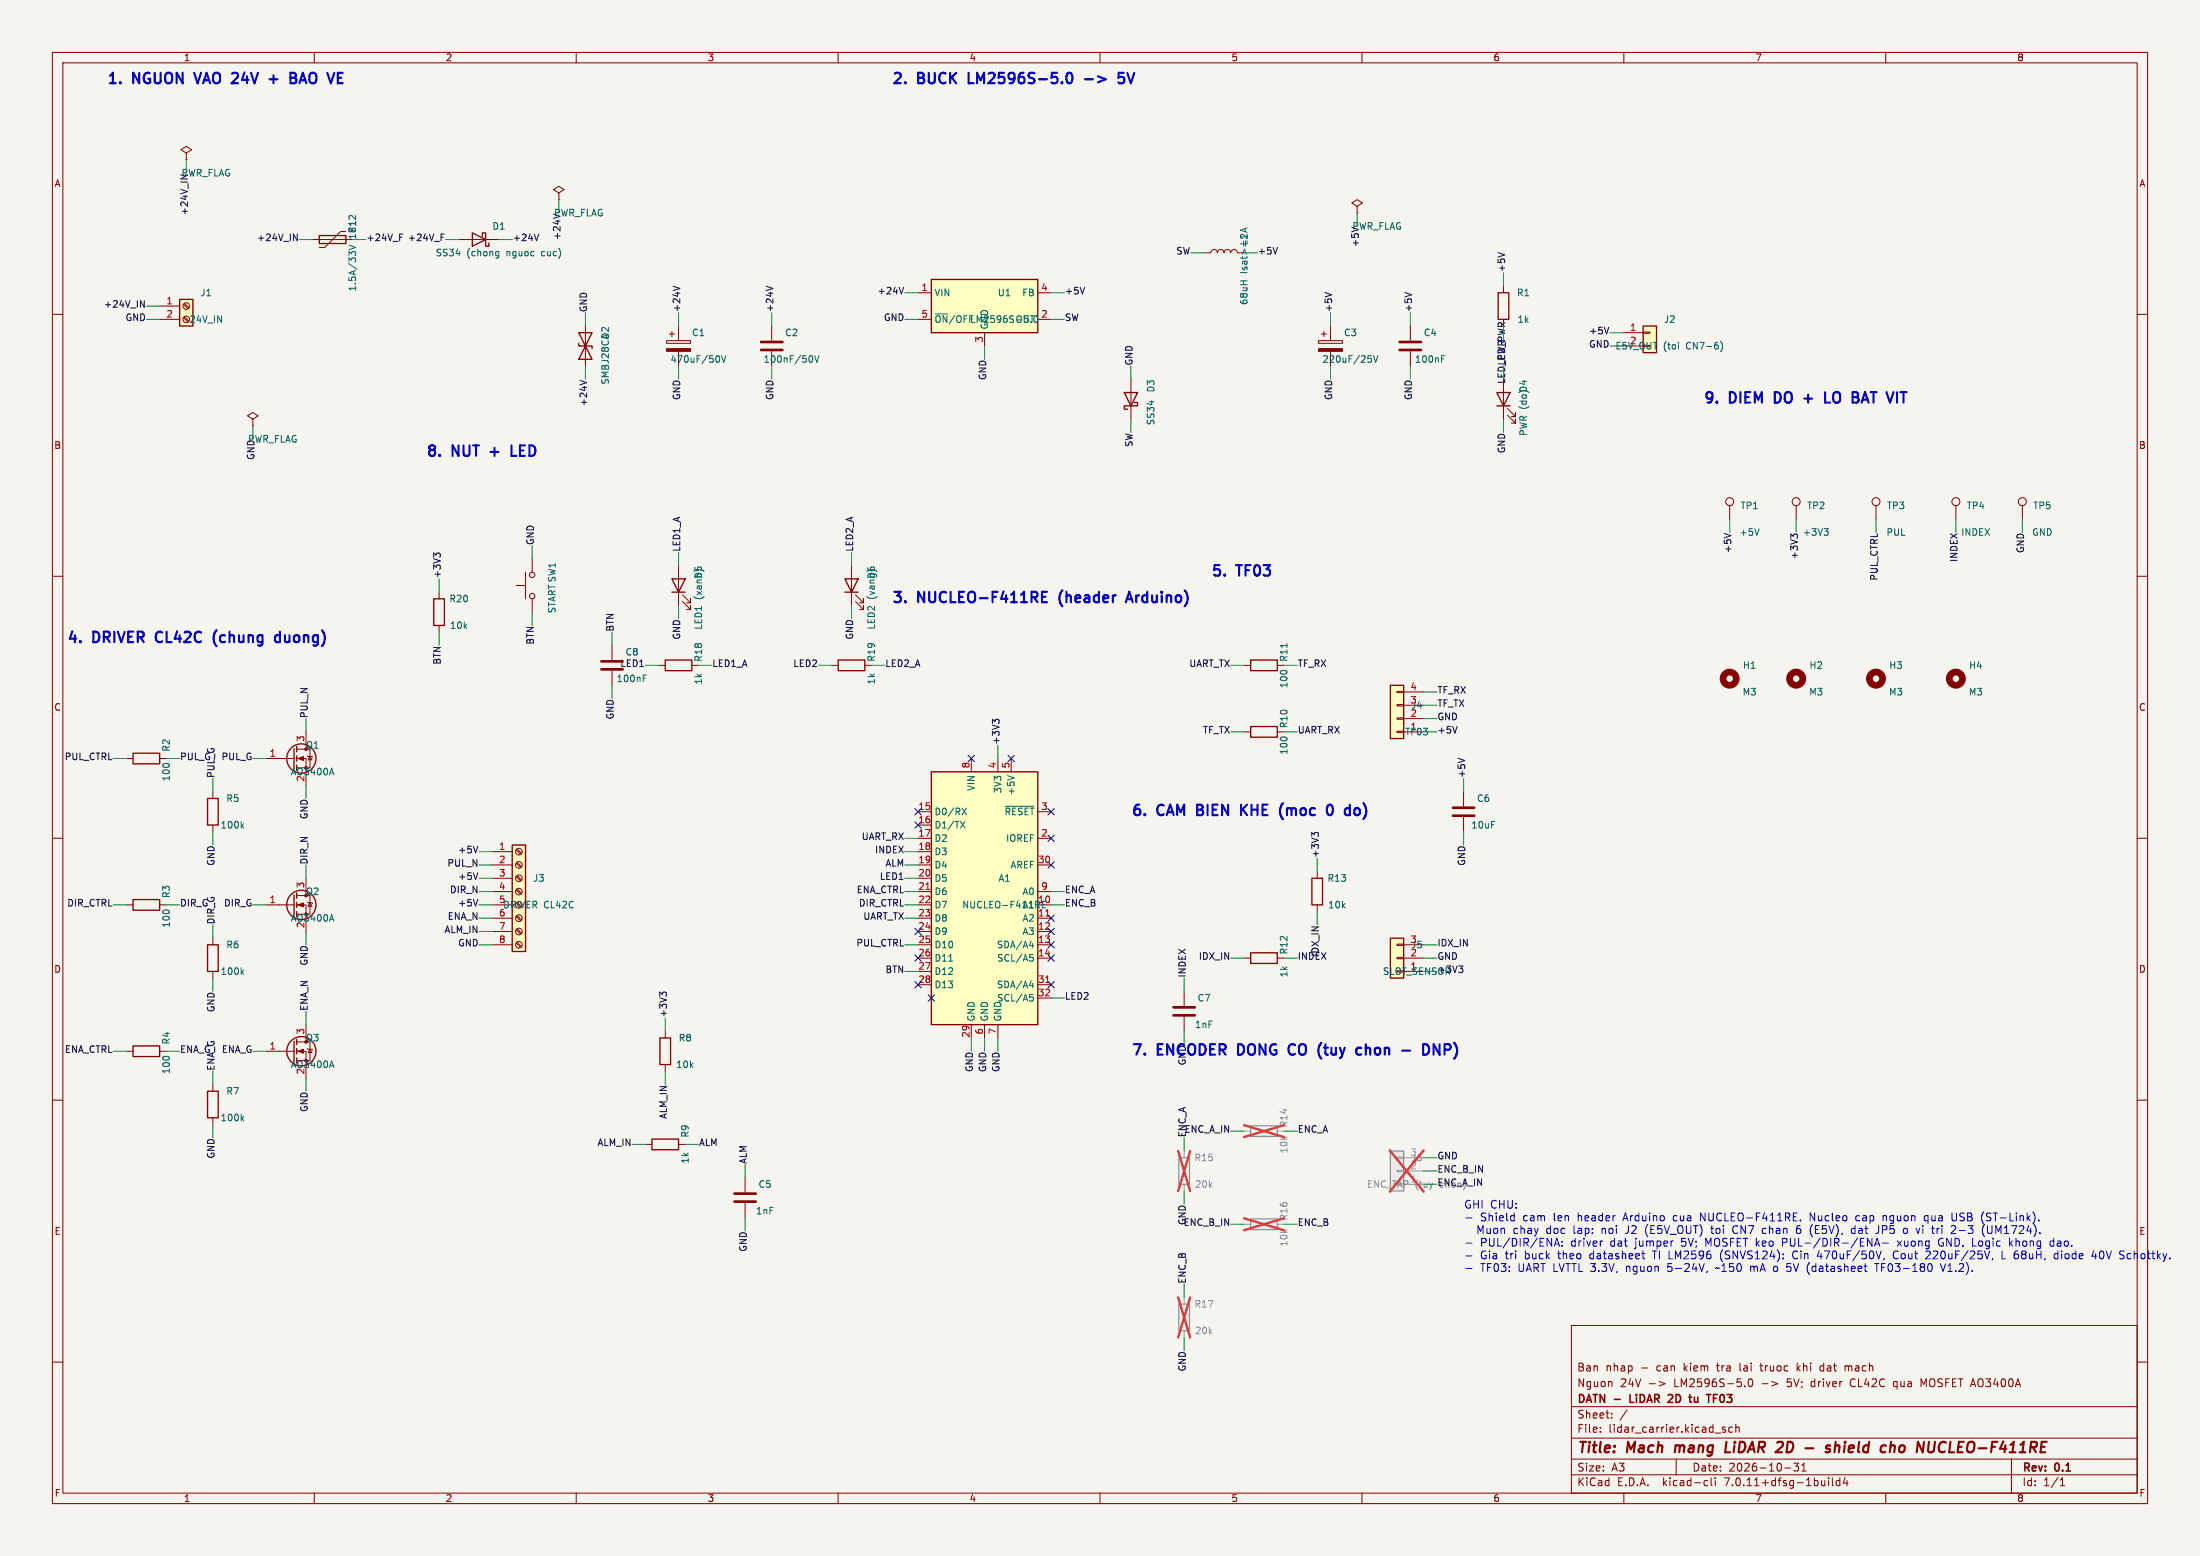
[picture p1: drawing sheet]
<svg xmlns="http://www.w3.org/2000/svg" width="420mm" height="297mm" viewBox="0 0 420 297" stroke-linecap="round" stroke-linejoin="round" font-family="sans-serif">
<path d="M0 0h420v297h-420z" fill="#f5f4ef" stroke="#f5f4ef" stroke-width=".19"/>
<g fill="none" stroke="#840000" stroke-width=".19">
<path d="M10 10h400v277h-400zM12 12h396v273h-396zM60 10v2M110 10v2M160 10v2M210 10v2M260 10v2M310 10v2M360 10v2M35.6 29.2l1-.6-1-.7-1.1 .7 1.1 .6v1.3M35.6 30.5h.1M106.7 36.8l1-.6-1-.6-1 .6 1 .6v1.3"/>
<path d="M106.7 38.1h.1M259.1 39.4l1-.7-1-.6-1 .6 1 .7v1.2M10 60h2M30.5 58.4h3.8M35 58.1l.9 .8M35.2 57.9l.9 .9M59.7 45.7h7.6M66 44.2h-1l-3 3h-1M87.6 45.7h7.6M175.3 55.9h2.5M198.1 55.9h2.6M229.9 48.3h1.2a.64 .64 0 0 1 .7-.7 .64 .64 0 0 1 .6 .7 .64 .64 0 0 1 .6-.7 .64 .64 0 0 1 .7 .7 .64 .64 0 0 1 .6-.7 .64 .64 0 0 1 .6 .7 .64 .64 0 0 1 .7-.7 .64 .64 0 0 1 .6 .7h1.3"/>
<path d="M259.1 40.6h.1M287 54.6v1.3M408 60h2M30.5 61h3.8M35 60.6l.9 .9M35.2 60.5l.9 .8M111.8 62.2v7.7M127.3 65h4.5v.5h-4.5zM127.8 63.8h1M128.3 63.2v1.1M129.5 62.2v2.8M129.5 67.1v2.8"/>
<path d="M147.3 62.2v2.8M147.3 67.1v2.8M175.3 61h2.5M188 63.5v2.5M198.1 61h2.6M215.9 72.4v7.6M251.7 65h4.6v.5h-4.6zM252.2 63.8h1M252.7 63.2v1.1M254 62.2v2.8M254 67.1v2.8M269.2 62.2v2.8"/>
<path d="M269.2 67.1v2.8M287 72.4v7.6M287.8 79.2l1.5 1.6v-.8v.8h-.8M287.8 78l1.5 1.5v-.8v.8h-.8M309.9 63.5h3.8M309.9 66h3.8M313.7 63.4h1.3v.2h-1.3zM48.3 80l1-.6-1-.7-1.1 .7 1.1 .6v1.3M48.3 81.3h.1M330.2 96.5v2.6M342.9 96.5v2.6M358.1 96.5v2.6"/>
<path d="M373.4 96.5v2.6M386.1 96.5v2.6M10 110h2M83.8 113v1.3M83.8 119.4v1.3M98.6 111.8h1.7M100.3 109.2v5.1M101.6 106.7v2.5M101.6 114.3v2.5M129.5 108v7.6M130.3 114.8l1.5 1.5v-.7v.7h-.7M130.3 113.5l1.5 1.6v-.8v.8h-.7"/>
<path d="M162.6 108v7.6M163.3 114.8l1.5 1.5v-.7v.7h-.7M163.3 113.5l1.5 1.6v-.8v.8h-.7M408 110h2M58.4 139.7v2.5M116.8 123.2v2.8M116.8 128v2.8M125.7 127h1.3M132.1 127h1.2M158.7 127h1.3M165.1 127h1.3M237.5 127h1.3"/>
<path d="M237.5 139.7h1.3M243.8 127h1.3M243.8 139.7h1.3M266.7 132h1.3v.2h-1.3zM266.7 134.5h1.3v.2h-1.3zM266.7 137h1.3v.3h-1.3zM266.7 139.6h1.3v.2h-1.3zM268 139.7h3.8M268 137.2h3.8M268 134.6h3.8M268 132.1h3.8M10 160h2"/>
<path d="M24.1 144.8h1.3M30.5 144.8h1.2M40.6 151.1v1.3M40.6 157.5v1.3M50.8 144.8h5.3M56.6 144.8h1.8v5.1M56.6 143h2.6v3.6h-2.6M58.7 144.3l1 .2M59.2 144.4l.4 .6h-.8zM175.3 154.9h2.5M175.3 157.5h2.5M185.4 144.8v2.5"/>
<path d="M190.5 144.8v2.5M193 144.8v2.5M198.1 154.9h2.6M279.4 151.1v2.8M279.4 156v2.8M408 160h2M24.1 172.7h1.3M30.5 172.7h1.2M40.6 179.1v1.2M50.8 172.7h5.3M56.6 172.7h1.8v5.1M56.6 170.9h2.6v3.6h-2.6"/>
<path d="M58.4 167.6v2.6M58.7 172.2l1 .3M59.2 172.3l.4 .7h-.8zM94 172.7h3.8M94 162.6h3.8M94 165.1h3.8M94 167.6h3.8M94 170.2h3.8M94 175.3h3.8M94 177.8h3.8M98.5 177.5l.9 .8M98.5 174.9l.9 .9"/>
<path d="M98.5 169.8l.9 .9M98.5 167.3l.9 .8M98.5 164.8l.9 .8M98.5 162.2l.9 .9M98.7 179.8l.9 .9M98.7 177.3l.9 .8M98.7 174.8l.9 .8M98.7 169.7l.9 .8M98.7 167.1l.9 .9M98.7 164.6l.9 .8M98.7 162.1l.9 .8M175.3 172.7h2.5"/>
<path d="M175.3 162.6h2.5M175.3 165.1h2.5M175.3 167.6h2.5M175.3 170.2h2.5M175.3 175.3h2.5M175.3 177.8h2.5M175.3 160h2.5M198.1 172.7h2.6M198.1 165.1h2.6M198.1 170.2h2.6M198.1 175.3h2.6M198.1 177.8h2.6"/>
<path d="M198.1 160h2.6M251.5 166.4v1.2M251.5 172.7v1.3M40.6 185.4v1.3M56.6 198.9h2.6v3.5h-2.6M58.4 195.6v2.5M94 180.3h3.8M98.5 180l.9 .8M127 196.9v1.2M175.3 182.9h2.5M175.3 180.3h2.5M175.3 185.4h2.5"/>
<path d="M175.3 188h2.5M185.4 195.6v2.5M188 195.6v2.5M190.5 195.6v2.5M198.1 182.9h2.6M198.1 180.3h2.6M198.1 188h2.6M198.1 190.5h2.6M226.1 189.2v2.8M226.1 194.1v2.8M237.5 182.9h1.3M243.8 182.9h1.3"/>
<path d="M266.7 180.2h1.3v.3h-1.3zM266.7 182.8h1.3v.2h-1.3zM268 182.9h3.8M268 180.3h3.8M268 185.4h3.8M10 210h2M24.1 200.7h1.3M30.5 200.7h1.2M40.6 207v1.3M40.6 213.4v1.2M50.8 200.7h5.3M56.6 200.7h1.8v5"/>
<path d="M58.7 200.2l1 .2M59.2 200.3l.4 .6h-.8zM123.2 218.4h1.3M127 203.2v1.3M129.5 218.4h1.3M408 210h2M142.2 224.8v2.8M142.2 229.6v2.8M10 260h2M300 253h108v32h-108zM408 260h2M300 278.5h108"/>
<path d="M300 274.5h108M300 268.5h108M305.5 273.2v.2M305.5 272.5v.1M307.7 270.5v.2M307.7 269.8v.1M310.6 269.1l-1.3 1.9M314.9 264.1h1.1M316.7 263.7l1.2 .4-1.2 .4M320 278.5v3M329.4 272.5l-.4-.1-.2 .2 .1 .2 .5 .2v.3h-.6M330.7 272.5l-.4-.1-.3 .3 .2 .6h.5"/>
<path d="M331.4 272.5l.2-.1 .3 .1 .1 .9M331.4 271.9v1.5M333.1 264.5v.2M333.9 263.3l.2-.1a.8 .8 0 0 1 .5 .7 .8 .8 0 0 1-.5 .8 1 1 0 0 1-.2-1.4zM335.9 260.7h.6M336.4 264.1h1.1M338.2 263.7l1.2 .4-1.2 .4M342.4 279.3h1l-.5 .6 .4 .1v.6l-.2 .2-.7-.2M343.1 260.2v1.5M343.2 261.1l.5 .6M343.7 260.7l-.6 .6M343.9 279.7l.5-.4v1.5"/>
<path d="M348 260.7h-.3l-.3 .3 .1 .5 .5 .2M352.2 260.7v1M352.8 260.8l-.4-.1-.2 .1M353.4 263.4l-.2 .4 .2 .7M361.7 263.7l-.3 .3v.4l.3 .3M367.2 264.3l-.5-1.1v1.5M384 278.5v6.5M60 285v2M110 285v2M160 285v2M210 285v2M260 285v2"/>
<path d="M300 281.5h108M310 285v2M325.6 282.6l.4 .1M326 283.5l-.4 .1M326.7 282.1v1.3l.2 .2M327.4 282.1v.1M327.4 282.6v1M340.7 280.2h1.2M343.9 280.8h.9M349.1 282.1v.1M349.1 282.6v1M349.8 282.1v1.3l.2 .2"/>
<path d="M351.2 282.7l-.4-.1-.3 .3 .2 .6h.5M351.2 282.1v1.5M352.2 282l-.3 1.1h.9M352.6 282.6v1M360 285v2M393.3 283.6h.9M393.3 282.5l.4-.4v1.5"/>
<circle cx="35.6" cy="58.4" r=".63"/>
<circle cx="35.6" cy="61" r=".63"/>
<circle cx="330.2" cy="95.8" r=".76"/>
<circle cx="342.9" cy="95.8" r=".76"/>
<circle cx="358.1" cy="95.8" r=".76"/>
<circle cx="373.4" cy="95.8" r=".76"/>
<circle cx="386.1" cy="95.8" r=".76"/>
<circle cx="101.6" cy="109.7" r=".51"/>
<circle cx="101.6" cy="113.8" r=".51"/>
<circle cx="99.1" cy="177.8" r=".63"/>
<circle cx="99.1" cy="170.2" r=".63"/>
<circle cx="99.1" cy="167.6" r=".63"/>
<circle cx="99.1" cy="165.1" r=".63"/>
<circle cx="99.1" cy="175.3" r=".63"/>
<circle cx="99.1" cy="162.6" r=".63"/>
<circle cx="99.1" cy="180.3" r=".63"/>
</g>
<path d="M319.9 275.9l-.2 1.3M329.6 275.2l-.3 2h1M348.7 276h.7M350.3 276.1a.49 .49 0 0 1 .9 .1l-.1 1M350.4 275.2l-.2 2M363.3 275.9a.62 .62 0 0 0-.7 .4v.7a.52 .52 0 0 0 .7 .1M370.9 275.2a1.2 1.2 0 0 0-.5 1.9l.5 .1" fill="none" stroke="#840000" stroke-width=".4"/>
<path d="M311.2 266.2v1.5h.7M318.7 266.2l.5 .1M319.3 266.8l-.9 .9h.9M323.5 266.7v.8v.1l.4 .1M327.1 266.9h.5M327.8 266.2h-.7v1.5" fill="none" stroke="#840000" stroke-width=".3"/>
<g fill="none" stroke="#840000" stroke-width=".25">
<path d="M34.3 57.2h2.5v5h-2.5zM61 45h5v1.5h-5zM90.2 44.5l2.5 1.2-2.5 1.3zM92.1 45.1v-.6h.6v2.5h.6v-.6M177.8 53.3h20.3v10.2h-20.3zM286 55.9h2v5.1h-2zM110.5 65.5v.5h2.5v.5M110.5 63.5h2.5l-2.5 5.1h2.5zM214.6 74.9h2.6l-1.3 2.6zM216.5 76.8h.7v.7h-2.6v.6h.7M285.7 74.9h2.6l-1.3 2.6zM285.7 77.5h2.6"/>
<path d="M313.7 62.2h2.5v5.1h-2.5zM82.8 114.3h2v5.1h-2zM128.3 110.5h2.5l-1.3 2.5zM128.3 113h2.5M161.3 110.5h2.5l-1.2 2.5zM161.3 113h2.5M127 126h5.1v2h-5.1zM160 126h5.1v2h-5.1zM238.8 138.7h5v2h-5zM238.8 126h5v2h-5zM265.4 130.8h2.6v10.2h-2.6zM25.4 143.8h5.1v2h-5.1z"/>
<path d="M39.6 152.4h2.1v5.1h-2.1zM56.1 142.9v3.8M56.6 142.5v1M56.6 144.3v1M56.6 146.1v1M177.8 147.3h20.3v48.3h-20.3zM25.4 171.7h5.1v2h-5.1zM56.1 170.8v3.8M56.6 170.4v1.1M56.6 172.2v1M56.6 174v1M97.8 161.3h2.5v20.3h-2.5z"/>
<path d="M250.4 167.6h2.1v5.1h-2.1zM265.4 179.1h2.6v7.6h-2.6zM25.4 199.6h5.1v2.1h-5.1zM39.6 180.3h2.1v5.1h-2.1zM56.1 198.8v3.8M56.6 198.4v1M126 198.1h2v5.1h-2zM238.8 181.9h5v2h-5zM39.6 208.3h2.1v5.1h-2.1zM56.6 200.2v1M56.6 201.9v1M124.5 217.4h5v2.1h-5z"/>
<circle cx="57.5" cy="144.8" r="2.79"/>
<circle cx="57.5" cy="172.7" r="2.79"/>
<circle cx="57.5" cy="200.7" r="2.79"/>
</g>
<g fill="none" stroke="#006464" stroke-width=".19">
<path d="M66.6 46.8l1.3 .4-1.3 .5M66.7 41.2h.5M67.9 41.1v.8M94.9 48l.3 .1M95.2 48v1l-.2 .3M95.2 48.8h-.3M237.7 43.6v.6M238.1 43.5l-1.3 .4 1.3 .5M137.1 67.9a.79 .79 0 0 1 0 1.3M137.7 67.9l.5 1.3 .4-1.3M154.8 67.9a.79 .79 0 0 1 0 1.3M155.5 67.9l.4 1.3 .5-1.3"/>
<path d="M261.2 67.9h.6M261.6 68.4l.2 .2v.3l-.2 .3M262.2 67.9l.4 1.3 .4-1.3M275.2 68.5h.4M275.2 67.9h.6M320.4 65.3v.2M328.5 65.2a1.46 1.46 0 0 1 0 1.9M335.8 100.9l-.4 1.3M348.2 100.9h.8l-.4 .5M348.8 101.4l.2 .2v.3l-.2 .3M122.8 129.5h.4M122.8 128.8h.6"/>
<path d="M245.7 122.9v.7M46.2 157.6l.3 .5M46.5 157.2l-.4 .5M63.3 146.6l.4 1.3M183.4 156.8l.8 1.3M183.7 154.2l.8 1.3M184.2 156.8l-.8 1.3M184.5 154.2l-.8 1.3M191.9 153.9h5.5M192.3 148l1.3 .5M63.3 174.6l.4 1.2M199 172v1.3"/>
<path d="M46.2 185.5l.3 .5M46.5 185.2l-.4 .4M181.1 183.5h.8M196.5 180.5h.8M196.5 188.1h.8M196.6 182.2h.6M196.6 189.8h.6M196.7 182.7h.3l.3 .2-.2 .5-.4 .1M196.7 190.3h.3l.3 .2-.2 .5-.4 .1M197.1 180.1v.8M197.1 187.7v.8M46.2 213.5l.3 .4"/>
<path d="M46.5 213.1l-.4 .5M63.3 202.5l.4 1.3"/>
</g>
<path d="M238.8 214.9h5v2h-5zM265.4 219.7h2.6v7.6h-2.6zM225 221h2.1v5.1h-2.1zM238.8 232.7h5v2h-5zM225 248.9h2.1v5.1h-2.1z" fill="none" stroke="#9c9b98" stroke-width=".25"/>
<g fill="none" stroke="#9c9b98" stroke-width=".19">
<path d="M226.1 219.7v1.3M237.5 215.9h1.3M243.8 215.9h1.3M226.1 226.1v1.2M237.5 233.7h1.3M243.8 233.7h1.3M266.7 220.9h1.3v.2h-1.3zM266.7 223.4h1.3v.2h-1.3zM268 226.1h3.8M268 223.5h3.8M268 221h3.8M226.1 247.6v1.3"/>
<path d="M226.1 254v1.3"/>
</g>
<path d="M224.9 219.7l2.3 7.6M227.2 219.7l-2.3 7.6M237.5 214.8l7.6 2.2M245.1 214.8l-7.6 2.2M265.3 219.6l6.5 7.9M271.8 219.6l-6.5 7.9M237.5 232.5l7.6 2.3M245.1 232.5l-7.6 2.3M224.9 247.6l2.3 7.7M227.2 247.6l-2.3 7.7" fill="none" stroke="#eb3a3d" stroke-width=".46"/>
<path d="M145.3 66.8h4.1M145.3 65.3h4.1M267.2 66.8h4.1M267.2 65.3h4.1M114.8 127.8h4.1M114.8 126.2h4.1M277.4 155.7h4M277.4 154.2h4M224 193.8h4.1M224 192.3h4.1M140.2 229.4h4.1M140.2 227.8h4.1" fill="none" stroke="#840000" stroke-width=".51"/>
<g fill="#840000" stroke="#840000" stroke-width=".19">
<path d="M56.9 144.8l1-.4v.8z"/>
<path d="M56.9 200.7l1-.4v.7z"/>
<path d="M251.7 66.5h4.6v.6h-4.6z"/>
<path d="M127.3 66.5h4.5v.6h-4.5z"/>
<path d="M56.9 172.7l1-.4v.8z"/>
</g>
<g fill="#ffffc2" stroke="#ffffc2" stroke-width=".19">
<path d="M97.8 161.3h2.5v20.3h-2.5z"/>
<path d="M265.4 130.8h2.6v10.2h-2.6z"/>
<path d="M177.8 53.3h20.3v10.2h-20.3z"/>
<path d="M265.4 179.1h2.6v7.6h-2.6z"/>
<path d="M177.8 147.3h20.3v48.3h-20.3z"/>
<path d="M34.3 57.2h2.5v5h-2.5z"/>
<path d="M313.7 62.2h2.5v5.1h-2.5z"/>
</g>
<path d="M265.4 219.7h2.6v7.6h-2.6z" fill="#ebeae8" stroke="#ebeae8" stroke-width=".19"/>
<g fill="none" stroke="#840000" stroke-width="1.3">
<circle cx="330.2" cy="129.5" r="1.27"/>
<circle cx="342.9" cy="129.5" r="1.27"/>
<circle cx="358.1" cy="129.5" r="1.27"/>
<circle cx="373.4" cy="129.5" r="1.27"/>
</g>
<path d="M176.8 169.8h.7M199.6 174.8h.8M199.6 187.5h.8" fill="none" stroke="#a90000" stroke-width=".19"/>
<g fill="none" stroke="#0f0f0f" stroke-width=".19">
<path d="M26.8 57.4l.7 1.3v-1.3M56 44.7l.7 1.3v-1.3M76.3 45.3h.4M76.3 44.7h.6M84.2 45.3h.4M84.2 44.7h.6M102.8 44.7l-.4 1.3M128.5 54.6l1.3 .5M146.3 54.6l1.3 .5M172.5 54.8l-.4 1.3M207 54.8l-.4 1.3M243.9 47.2l-.4 1.3"/>
<path d="M253 55.8l1.2 .5M268.2 55.8l1.3 .5M286 48.2l1.3 .4M110.7 72.6l1.3 .4M307.1 62.5l-.4 1.2M83.3 106l-.5-.4v.7M83.3 105.8l.2-.2h.3l.3 .2M329.2 101.8l1.2 .4M342.3 102.4l-.4-.5v.8M342.3 102.2l.3-.3h.3l.2 .3M189.9 137.7l-.4-.4v.8M189.9 137.5l.3-.2h.3l.2 .2"/>
<path d="M278.2 138.7l-.5 1.2M250.9 159.3l-.5-.4v.8M250.9 159.1l.2-.2h.3l.3 .2M278.4 144.7l1.2 .5M91.2 171.7l-.4 1.3M91.2 166.6l-.4 1.3M91.2 161.5l-.4 1.3M126.4 189.8l-.4-.4v.8M126.4 189.6l.3-.2h.3l.2 .2M278.5 184.4h.8l-.5 .5M279 184.9l.3 .2v.3l-.3 .3"/>
</g>
<g fill="none" stroke="#0000c2" stroke-width=".4">
<path d="M37.1 13.9l.6 2M51.4 15.1h1.6M52.2 14.4v1.5M56.1 14.8a.53 .53 0 0 1 .5 .5 .53 .53 0 0 1-.4 .6M56.3 14.8a.48 .48 0 0 0 .2-.5 .48 .48 0 0 0-.4-.4h-.7v2M57.2 15.9l.6-2 .7 2M57.3 15.3h1M184.9 13.9v2h1M203.8 14.1a.48 .48 0 0 1 .5-.2 .48 .48 0 0 1 .3 .4 1.03 1.03 0 0 1-.5 1.6 1.22 1.22 0 0 1-.3-1.8zM207.1 15.1h1.5M214.5 13.9h-.9l-.1 .9 .3-.1 .6 .1 .2 .2-.1 .7-.2 .2h-.5l-.3-.2M339.3 74.9h-.5v2h.5"/>
<path d="M344.4 76.1h1.6M345.2 75.3v1.6M348.4 74.9v2h1M350.2 74.9a1.42 1.42 0 0 0 0 1.9M355.4 76.9l.6-2 .7 2M355.6 76.3h.9M97.6 85v2h1M198.9 113.9h.7M198.9 115h1M198.9 113h1M214.9 115l.7-2 .7 2M215.1 114.4h1"/>
<path d="M29.9 120.9a1.39 1.39 0 0 0 0 1.4M41.3 120.3a2.29 2.29 0 0 0 0 3M52.5 122.2l.4 .4 .5-.1M53.4 120.6v2M53.4 121.3l-.5-.1-.4 .4M228.5 154.5h.7M229.2 153.6h-.7v2h.8M236.9 153.6v2M237.2 154.5l.9 1.1M238.1 153.6l-1.2 1.1M244.9 153.3l-.1 .1M245.7 154.3v1.3"/>
<path d="M246 154.3l-.3 .2M254.4 154v.4v.8M258.9 154.3a.54 .54 0 0 1 .7 .3v.6a.54 .54 0 0 1-.7 .4M236.8 199.3h-.4v2h.4M246.4 199.4h.7M252.7 200h.8M253 199.3v1.7l.3 .3M260.7 199.3v2M274.8 199.3v2l-1.1-2v2M276.5 199.3h-.7v2M246.4 201.2h.7M261.5 200.1a.54 .54 0 0 0-.8 .1"/>
<path d="M272.8 200.2a.87 .87 0 0 0-1.1-.9v2M275.8 200.4h.7"/>
</g>
<g fill="none" stroke="#0000c2" stroke-width=".19">
<path d="M279.9 232.5h1.1M279.9 237.3h1.1M279.9 239.7h1.1M288.9 232l.2 .1M289.1 231.5v1.5M289.1 233h-.2M296.7 237.9l.5-1.5 .5 1.5M296.9 237.4h.7M298.2 237.7v.2M298.2 236.9v.2M305.8 236.9h.1M310.3 235.4h.1"/>
<path d="M314.4 234l-.3 .7 .3 1M324.6 233v-1.5l.9 1.5M326.6 234.4h.5M326.8 233.9v1.3l.3 .2M328.6 238.8l-.2 .8 .2 1M331.1 234a.81 .81 0 0 0-.3 .8 .81 .81 0 0 0 .6 .6M336.7 234.4l.4 .1M337.1 235.4h-.4M340.3 236.4v1.5M340.3 237.1h.6M342.5 238.8a.85 .85 0 0 0 .2 1.5M342.9 234.8l.3-.3 .4 .1 .2 .2"/>
<path d="M343.1 234.1a1.16 1.16 0 0 0 0 1.3h.4l.3-.2M343.4 233.9h.2M343.7 232.9v.1M345.6 233v-1.5l.8 1.5M347.3 238.7l-.4 1.1h1M353.6 235.4h.5M353.6 234.5h.5M354.1 233.9v1.5M354.9 232h-.3l-.3 .3 .1 .6 .5 .1M356.5 236.4l.9 1.5v-1.5M357.9 237.9l.5-1.5 .5 1.5M358 237.4h.7"/>
<path d="M359.4 234.7h.5M359.4 237.3h1.1M359.5 232v1M359.9 233.9h-.5v1.5M360.1 232.1l-.4-.1-.2 .2M362.2 236.9l.8 1M362.3 238.8a.74 .74 0 0 0-.9 .6 .74 .74 0 0 0 .5 .9l.4-.1M363 236.9l-.8 1M368.1 232.1l-.5-.1-.2 .3 .1 .7h.6M368.5 239.2l-.9 1.1h.9M370.8 236.4a.75 .75 0 0 0-.7 .7 .75 .75 0 0 0 .6 .8M373.5 231.5l-.1 1.4-.2 .1h-.4"/>
<path d="M374 234.9h1.1M378.6 235.7l.2 .2M379.2 233h.2M379.3 231.7v.4M379.4 233.9v1.3l.3 .2h.4l.2-.2v-1.3M382.2 238.8v1.5h.7M383.6 236.4v1.5M383.8 237.3l.4 .6M384.2 236.9l-.6 .5M391.4 237.6l.2 .3 .5-.1M392.1 236.9h-.5l-.2 .2M392.1 236.4v1.5"/>
<path d="M392.4 239.3h.5M392.9 238.8v1.5M399.4 239.8h.9M400.1 239.3v1M400.9 239.1v.9M406.4 239.3l-.3 .3v.4l.3 .3M279.9 242.1h1.1M313.7 240.2l.3 .1M325.9 242.6l-.1 .3M327.5 242.1l.2-.1 .3 .1M334.2 241.7v1M334.4 241.7l-.2 .1"/>
<path d="M341.1 241.2h.8M341.3 241.8h.3M341.3 242.7h.3M358.3 241.2v1.5M359.7 240.2l-.1 .3M370.4 241.2l.5 1.5 .5-1.5M392.9 240.2l-.5 .1"/>
</g>
<g fill="none" stroke="#009600" stroke-width=".19">
<path d="M35.6 30.5v2.5M106.7 38.1v2.5M27.9 58.4h2.6M57.1 45.7h2.6M67.3 45.7h2.5M85.1 45.7h2.5M95.2 45.7h2.6M111.8 59.7v2.5M129.5 59.7v2.5M147.3 59.7v2.5M172.7 55.9h2.6M200.7 55.9h2.5"/>
<path d="M227.3 48.3h2.6M237.5 48.3h2.5M254 59.7v2.5M259.1 40.6v2.6M269.2 59.7v2.5M287 52.1v2.5M27.9 61h2.6M111.8 69.9v2.5M129.5 69.9v2.5M147.3 69.9v2.5M172.7 61h2.6M188 66v2.6"/>
<path d="M200.7 61h2.5M215.9 69.9v2.5M254 69.9v2.5M269.2 69.9v2.5M307.3 63.5h2.6M48.3 81.3v2.5M215.9 80v2.6M287 80v2.6M330.2 99.1v2.5M342.9 99.1v2.5M358.1 99.1v2.5M373.4 99.1v2.5"/>
<path d="M386.1 99.1v2.5M83.8 110.5v2.5M101.6 104.1v2.6M101.6 116.8v2.6M129.5 105.4v2.6M129.5 115.6v2.5M162.6 105.4v2.6M162.6 115.6v2.5M58.4 137.2v2.5M83.8 120.7v2.5M116.8 120.7v2.5M116.8 130.8v2.6"/>
<path d="M123.2 127h2.5M133.3 127h2.6M156.2 127h2.5M166.4 127h2.5M234.9 127h2.6M234.9 139.7h2.6M245.1 127h2.5M245.1 139.7h2.5M271.8 137.2h2.5M271.8 134.6h2.5M271.8 132.1h2.5M271.8 139.7h2.5"/>
<path d="M21.6 144.8h2.5M31.7 144.8h2.6M40.6 148.6v2.5M40.6 158.8v2.5M48.3 144.8h2.5M58.4 149.9v2.5M190.5 142.2v2.6M279.4 148.6v2.5M279.4 158.8v2.5M21.6 172.7h2.5M31.7 172.7h2.6M40.6 176.5v2.6"/>
<path d="M48.3 172.7h2.5M58.4 165.1v2.5M58.4 177.8v2.5M91.4 165.1h2.6M91.4 172.7h2.6M91.4 162.6h2.6M91.4 170.2h2.6M91.4 167.6h2.6M91.4 177.8h2.6M91.4 175.3h2.6M172.7 165.1h2.6M172.7 172.7h2.6"/>
<path d="M172.7 162.6h2.6M172.7 170.2h2.6M172.7 167.6h2.6M172.7 160h2.6M172.7 175.3h2.6M200.7 172.7h2.5M200.7 170.2h2.5M251.5 163.8v2.6M251.5 174v2.5M40.6 186.7v2.5M58.4 193v2.6M91.4 180.3h2.6"/>
<path d="M127 194.3v2.6M172.7 180.3h2.6M172.7 185.4h2.6M185.4 198.1v2.6M188 198.1v2.6M190.5 198.1v2.6M200.7 190.5h2.5M226.1 186.7v2.5M226.1 196.9v2.5M234.9 182.9h2.6M245.1 182.9h2.5M271.8 182.9h2.5"/>
<path d="M271.8 180.3h2.5M21.6 200.7h2.5M31.7 200.7h2.6M40.6 204.5v2.5M40.6 214.6v2.6M48.3 200.7h2.5M58.4 205.7v2.6M120.6 218.4h2.6M127 204.5v2.5M130.8 218.4h2.5M226.1 217.2v2.5M234.9 215.9h2.6"/>
<path d="M245.1 215.9h2.5M142.2 222.2v2.6M142.2 232.4v2.5M226.1 227.3v2.6M234.9 233.7h2.6M245.1 233.7h2.5M271.8 226.1h2.5M271.8 223.5h2.5M271.8 221h2.5M226.1 245.1v2.5M226.1 255.3v2.5"/>
</g>
<g fill="none" stroke="#000084" stroke-width=".19">
<path d="M174.7 154.3l1.2 1.2M174.7 156.9l1.2 1.2M175.9 154.3l-1.2 1.2M175.9 156.9l-1.2 1.2M184.8 144.2l1.2 1.2M186 144.2l-1.2 1.2M192.4 144.2l1.2 1.2M193.6 144.2l-1.2 1.2M200.1 159.4l1.2 1.2M200.1 154.3l1.2 1.2M201.3 159.4l-1.2 1.2M201.3 154.3l-1.2 1.2"/>
<path d="M174.7 177.2l1.2 1.2M175.9 177.2l-1.2 1.2M200.1 164.5l1.2 1.2M200.1 179.7l1.2 1.2M200.1 177.2l1.2 1.2M200.1 174.7l1.2 1.2M201.3 164.5l-1.2 1.2M201.3 179.7l-1.2 1.2M201.3 177.2l-1.2 1.2M201.3 174.7l-1.2 1.2M174.7 182.3l1.2 1.2M174.7 187.4l1.2 1.2"/>
<path d="M175.9 182.3l-1.2 1.2M175.9 187.4l-1.2 1.2M177.2 189.9l1.2 1.2M178.4 189.9l-1.2 1.2M200.1 187.4l1.2 1.2M200.1 182.3l1.2 1.2M201.3 187.4l-1.2 1.2M201.3 182.3l-1.2 1.2"/>
</g>
<g font-size="2.8" fill="#0000c2">
<text x="20.3" y="16.6">1.</text>
<text x="25.5" y="16.6">NGUON</text>
<text x="38.2" y="16.6">VAO 24V</text>
<text x="53.9" y="16.6">+</text>
<text x="58.7" y="16.6">BAO VE</text>
<text x="170.2" y="16.6">2.</text>
<text x="175.4" y="16.6">BUCK</text>
<text x="185.8" y="16.6">LM2596S-5.0</text>
<text x="208.8" y="16.6">-&gt;</text>
<text x="216" y="16.6">5V</text>
<text x="325.1" y="77.6">9.</text>
<text x="330.3" y="77.6">DIEM</text>
<text x="339.7" y="77.6">DO</text>
<text x="350.9" y="77.6">LO</text>
<text x="356.9" y="77.6">BAT VIT</text>
<text x="81.3" y="87.7">8.</text>
<text x="86.5" y="87.7">NUT</text>
<text x="94.5" y="87.7">+</text>
<text x="99.3" y="87.7">LED</text>
<text x="231.1" y="110.6">5.</text>
<text x="236.3" y="110.6">TF03</text>
<text x="170.2" y="115.7">3.</text>
<text x="175.4" y="115.7">NUCLEO-F411RE</text>
<text x="203.1" y="115.7">(header</text>
<text x="216.9" y="115.7">Arduino)</text>
<text x="12.7" y="123.3">4.</text>
<text x="17.9" y="123.3">DRIVER</text>
<text x="30.7" y="123.3">CL42C</text>
<text x="42.4" y="123.3">(chung</text>
<text x="55" y="123.3">duong)</text>
<text x="215.9" y="156.3">6.</text>
<text x="221.1" y="156.3">CAM</text>
<text x="229.4" y="156.3">BIEN</text>
<text x="238.6" y="156.3">KHE</text>
<text x="246.8" y="156.3">(moc</text>
<text x="256.7" y="156.3">0</text>
<text x="260.9" y="156.3">do)</text>
<text x="215.9" y="202">7.</text>
<text x="221.1" y="202">ENCODER</text>
<text x="237.2" y="202">DONG</text>
<text x="247.7" y="202">CO</text>
<text x="254.1" y="202">(tuy</text>
<text x="262.3" y="202">chon</text>
<text x="271.7" y="202">-</text>
<text x="276.5" y="202">DNP)</text>
</g>
<g font-size="2.8" fill="#840000">
<text x="301" y="277.9">Title:</text>
<text x="310.6" y="277.9">Mach</text>
<text x="320.6" y="277.9">mang</text>
<text x="331" y="277.9">LiDAR 2D</text>
<text x="347.8" y="277.9">-</text>
<text x="352.6" y="277.9">shield</text>
<text x="363.9" y="277.9">cho</text>
<text x="371.6" y="277.9">NUCLEO-F411RE</text>
</g>
<g font-size="2.1" fill="#0000c2">
<text x="279.4" y="230.9">GHI CHU:</text>
<text x="282.6" y="233.3">Shield</text>
<text x="290.8" y="233.3">cam</text>
<text x="296.7" y="233.3">len</text>
<text x="301.5" y="233.3">header</text>
<text x="310.3" y="233.3">Arduino</text>
<text x="320" y="233.3">cua</text>
<text x="325.3" y="233.3">NUCLEO-F411RE.</text>
<text x="346.4" y="233.3">Nucleo</text>
<text x="355.3" y="233.3">cap</text>
<text x="360.6" y="233.3">nguon</text>
<text x="368.7" y="233.3">qua</text>
<text x="374.1" y="233.3">USB</text>
<text x="379.9" y="233.3">(ST-Link).</text>
<text x="282" y="235.7">Muon</text>
<text x="282.6" y="238.2">PUL/DIR/ENA:</text>
<text x="289.1" y="235.7">chay</text>
<text x="295.5" y="235.7">doc</text>
<text x="299.9" y="238.2">driver</text>
<text x="300.8" y="235.7">lap:</text>
<text x="306.3" y="235.7">noi</text>
<text x="307.6" y="238.2">dat</text>
<text x="311.1" y="235.7">J2</text>
<text x="312.5" y="238.2">jumper</text>
<text x="314.9" y="235.7">(E5V_OUT)</text>
<text x="321.4" y="238.2">5V;</text>
<text x="326.1" y="238.2">MOSFET keo</text>
<text x="327.7" y="235.7">toi</text>
<text x="332" y="235.7">CN7</text>
<text x="337.8" y="235.7">chan</text>
<text x="341.1" y="238.2">PUL-/DIR-/ENA-</text>
<text x="344.4" y="235.7">6</text>
<text x="347.2" y="235.7">(E5V),</text>
<text x="355.2" y="235.7">dat</text>
<text x="360.1" y="235.7">JP5</text>
<text x="363.3" y="238.2">xuong</text>
<text x="365.5" y="235.7">o</text>
<text x="368.1" y="235.7">vi</text>
<text x="371.3" y="238.2">GND. Logic</text>
<text x="371.3" y="235.7">tri</text>
<text x="375.1" y="235.7">2-3</text>
<text x="381.1" y="235.7">(UM1724).</text>
<text x="385.1" y="238.2">khong</text>
<text x="393" y="238.2">dao.</text>
<text x="282.6" y="240.6">Gia</text>
<text x="282.6" y="243">TF03:</text>
<text x="287.4" y="240.6">tri</text>
<text x="289.9" y="243">UART LVTTL 3.3V,</text>
<text x="291.2" y="240.6">buck</text>
<text x="297.7" y="240.6">theo</text>
<text x="303.9" y="240.6">datasheet</text>
<text x="310.8" y="243">nguon</text>
<text x="316.1" y="240.6">TI LM2596</text>
<text x="318.9" y="243">5-24V,</text>
<text x="328.4" y="243">~150</text>
<text x="329.2" y="240.6">(SNVS124):</text>
<text x="335" y="243">mA o</text>
<text x="342.3" y="243">5V (datasheet</text>
<text x="343.2" y="240.6">Cin</text>
<text x="348.1" y="240.6">470uF/50V,</text>
<text x="359.5" y="243">TF03-180</text>
<text x="362.8" y="240.6">Cout</text>
<text x="369.1" y="240.6">220uF/25V,</text>
<text x="372.2" y="243">V1.2).</text>
<text x="383.8" y="240.6">L 68uH,</text>
<text x="394.1" y="240.6">diode</text>
<text x="401.5" y="240.6">40V</text>
<text x="406.9" y="240.6">Schottky.</text>
</g>
<g font-size="2.1" fill="#840000">
<text x="301" y="262">Ban</text>
<text x="306.5" y="262">nhap</text>
<text x="313.2" y="262">-</text>
<text x="316.4" y="262">can</text>
<text x="321.7" y="262">kiem</text>
<text x="328.2" y="262">tra</text>
<text x="332.6" y="262">lai</text>
<text x="336.8" y="262">truoc</text>
<text x="343.9" y="262">khi</text>
<text x="348.5" y="262">dat</text>
<text x="353.3" y="262">mach</text>
<text x="301" y="268.2">DATN -</text>
<text x="301" y="265">Nguon</text>
<text x="309.3" y="265">24V</text>
<text x="311.8" y="268.2">LiDAR</text>
<text x="319.7" y="265">LM2596S-5.0</text>
<text x="319.8" y="268.2">2D</text>
<text x="324.5" y="268.2">tu</text>
<text x="328.4" y="268.2">TF03</text>
<text x="341.6" y="265">5V;</text>
<text x="346.3" y="265">driver</text>
<text x="353.9" y="265">CL42C</text>
<text x="362.3" y="265">qua</text>
<text x="367.7" y="265">MOSFET AO3400A</text>
<text x="301" y="273.7">File:</text>
<text x="301" y="271">Sheet:</text>
<text x="307.1" y="273.7">lidar_carrier.kicad_sch</text>
<text x="301" y="281.1">Size:</text>
<text x="307.6" y="281.1">A3</text>
<text x="323" y="281.1">Date:</text>
<text x="330" y="281.1">2026-10-31</text>
<text x="386" y="281.3">Rev:</text>
<text x="392.4" y="281.3">0.1</text>
<text x="301" y="283.9">KiCad</text>
<text x="308.7" y="283.9">E.D.A.</text>
<text x="317.6" y="283.9">kicad-cli</text>
<text x="329.5" y="283.9">7.0.11+dfsg-1build4</text>
<text x="386" y="283.9">Id:</text>
<text x="390.1" y="283.9">1/1</text>
</g>
<g font-size="1.8" fill="#840000">
<text x="35" y="11.9">1</text>
<text x="85" y="11.9">2</text>
<text x="135" y="11.9">3</text>
<text x="185" y="11.9">4</text>
<text x="235" y="11.9">5</text>
<text x="285" y="11.9">6</text>
<text x="335" y="11.9">7</text>
<text x="385" y="11.9">8</text>
<text x="10.3" y="35.9">A</text>
<text x="408.3" y="35.9">A</text>
<text x="10.3" y="85.9">B</text>
<text x="408.2" y="85.9">B</text>
<text x="10.3" y="135.9">C</text>
<text x="408.2" y="135.9">C</text>
<text x="10.3" y="185.9">D</text>
<text x="408.2" y="185.9">D</text>
<text x="10.3" y="235.9">E</text>
<text x="408.3" y="235.9">E</text>
<text x="10.3" y="285.9">F</text>
<text x="35" y="286.9">1</text>
<text x="85" y="286.9">2</text>
<text x="135" y="286.9">3</text>
<text x="185" y="286.9">4</text>
<text x="235" y="286.9">5</text>
<text x="285" y="286.9">6</text>
<text x="335" y="286.9">7</text>
<text x="385" y="286.9">8</text>
<text x="408.3" y="285.9">F</text>
</g>
<g font-size="1.8" fill="#0f0f0f">
<text x="34.6" y="33.9">PWR_FLAG</text>
<text x="36.1" y="41.2" transform="rotate(-90 36.1 41.2)">+24V_IN</text>
<text x="105.7" y="41.5">PWR_FLAG</text>
<text x="49" y="46.2">+24V_IN</text>
<text x="69.8" y="46.2">+24V_F</text>
<text x="77.8" y="46.2">+24V_F</text>
<text x="97.8" y="46.2">+24V</text>
<text x="107.2" y="45.9" transform="rotate(-90 107.2 45.9)">+24V</text>
<text x="258.1" y="44">PWR_FLAG</text>
<text x="259.6" y="47.3" transform="rotate(-90 259.6 47.3)">+5V</text>
<text x="224.5" y="48.8">SW</text>
<text x="240" y="48.8">+5V</text>
<text x="287.5" y="52.1" transform="rotate(-90 287.5 52.1)">+5V</text>
<text x="19.8" y="58.9">+24V_IN</text>
<text x="112.3" y="59.7" transform="rotate(-90 112.3 59.7)">GND</text>
<text x="130.1" y="59.7" transform="rotate(-90 130.1 59.7)">+24V</text>
<text x="147.8" y="59.7" transform="rotate(-90 147.8 59.7)">+24V</text>
<text x="167.4" y="56.4">+24V</text>
<text x="203.2" y="56.4">+5V</text>
<text x="254.5" y="59.7" transform="rotate(-90 254.5 59.7)">+5V</text>
<text x="269.8" y="59.7" transform="rotate(-90 269.8 59.7)">+5V</text>
<text x="23.9" y="61.5">GND</text>
<text x="168.6" y="61.5">GND</text>
<text x="203.2" y="61.5">SW</text>
<text x="303.3" y="64">+5V</text>
<text x="216.4" y="69.8" transform="rotate(-90 216.4 69.8)">GND</text>
<text x="112.3" y="77.7" transform="rotate(-90 112.3 77.7)">+24V</text>
<text x="130.1" y="76.5" transform="rotate(-90 130.1 76.5)">GND</text>
<text x="147.8" y="76.5" transform="rotate(-90 147.8 76.5)">GND</text>
<text x="188.5" y="72.7" transform="rotate(-90 188.5 72.7)">GND</text>
<text x="254.5" y="76.5" transform="rotate(-90 254.5 76.5)">GND</text>
<text x="269.8" y="76.5" transform="rotate(-90 269.8 76.5)">GND</text>
<text x="48.8" y="87.9" transform="rotate(-90 48.8 87.9)">GND</text>
<text x="216.4" y="85.4" transform="rotate(-90 216.4 85.4)">SW</text>
<text x="287.5" y="86.6" transform="rotate(-90 287.5 86.6)">GND</text>
<text x="102.1" y="104.1" transform="rotate(-90 102.1 104.1)">GND</text>
<text x="130.1" y="105.4" transform="rotate(-90 130.1 105.4)">LED1_A</text>
<text x="163.1" y="105.4" transform="rotate(-90 163.1 105.4)">LED2_A</text>
<text x="330.7" y="105.7" transform="rotate(-90 330.7 105.7)">+5V</text>
<text x="343.4" y="106.9" transform="rotate(-90 343.4 106.9)">+3V3</text>
<text x="373.9" y="107.4" transform="rotate(-90 373.9 107.4)">INDEX</text>
<text x="386.6" y="105.7" transform="rotate(-90 386.6 105.7)">GND</text>
<text x="84.3" y="110.5" transform="rotate(-90 84.3 110.5)">+3V3</text>
<text x="358.7" y="110.9" transform="rotate(-90 358.7 110.9)">PUL_CTRL</text>
<text x="102.1" y="123.2" transform="rotate(-90 102.1 123.2)">BTN</text>
<text x="117.4" y="120.7" transform="rotate(-90 117.4 120.7)">BTN</text>
<text x="119.3" y="125.3">C8</text>
<text x="130.1" y="122.2" transform="rotate(-90 130.1 122.2)">GND</text>
<text x="163.1" y="122.2" transform="rotate(-90 163.1 122.2)">GND</text>
<text x="84.3" y="127" transform="rotate(-90 84.3 127)">BTN</text>
<text x="118.3" y="127.5">LED1</text>
<text x="135.9" y="127.5">LED1_A</text>
<text x="151.4" y="127.5">LED2</text>
<text x="168.9" y="127.5">LED2_A</text>
<text x="226.9" y="127.5">UART_TX</text>
<text x="247.6" y="127.5">TF_RX</text>
<text x="58.9" y="137.2" transform="rotate(-90 58.9 137.2)">PUL_N</text>
<text x="117.4" y="137.4" transform="rotate(-90 117.4 137.4)">GND</text>
<text x="274.3" y="137.7">GND</text>
<text x="274.3" y="135.1">TF_TX</text>
<text x="274.3" y="132.6">TF_RX</text>
<text x="191" y="142.2" transform="rotate(-90 191 142.2)">+3V3</text>
<text x="229.5" y="140.2">TF_TX</text>
<text x="247.6" y="140.2">UART_RX</text>
<text x="274.3" y="140.2">+5V</text>
<text x="12.3" y="145.3">PUL_CTRL</text>
<text x="34.3" y="145.3">PUL_G</text>
<text x="41.2" y="148.6" transform="rotate(-90 41.2 148.6)">PUL_G</text>
<text x="42.2" y="145.3">PUL_G</text>
<text x="279.9" y="148.6" transform="rotate(-90 279.9 148.6)">+5V</text>
<text x="58.9" y="156.5" transform="rotate(-90 58.9 156.5)">GND</text>
<text x="164.4" y="160.5">UART_RX</text>
<text x="41.2" y="165.4" transform="rotate(-90 41.2 165.4)">GND</text>
<text x="58.9" y="165.1" transform="rotate(-90 58.9 165.1)">DIR_N</text>
<text x="85.3" y="165.6">PUL_N</text>
<text x="87.4" y="163.1">+5V</text>
<text x="167" y="163.1">INDEX</text>
<text x="168.9" y="165.6">ALM</text>
<text x="252" y="163.8" transform="rotate(-90 252 163.8)">+3V3</text>
<text x="279.9" y="165.4" transform="rotate(-90 279.9 165.4)">GND</text>
<text x="12.7" y="173.2">DIR_CTRL</text>
<text x="34.3" y="173.2">DIR_G</text>
<text x="42.7" y="173.2">DIR_G</text>
<text x="85.8" y="170.7">DIR_N</text>
<text x="87.4" y="173.2">+5V</text>
<text x="87.4" y="168.2">+5V</text>
<text x="163.4" y="170.7">ENA_CTRL</text>
<text x="163.9" y="173.2">DIR_CTRL</text>
<text x="167.9" y="168.2">LED1</text>
<text x="203.2" y="170.7">ENC_A</text>
<text x="203.2" y="173.2">ENC_B</text>
<text x="41.2" y="176.5" transform="rotate(-90 41.2 176.5)">DIR_G</text>
<text x="84.8" y="178.3">ALM_IN</text>
<text x="85.4" y="175.8">ENA_N</text>
<text x="164.7" y="175.8">UART_TX</text>
<text x="58.9" y="184.4" transform="rotate(-90 58.9 184.4)">GND</text>
<text x="87.4" y="180.9">GND</text>
<text x="163.4" y="180.9">PUL_CTRL</text>
<text x="168.9" y="185.9">BTN</text>
<text x="228.8" y="183.4">IDX_IN</text>
<text x="247.6" y="183.4">INDEX</text>
<text x="252" y="182.7" transform="rotate(-90 252 182.7)">IDX_IN</text>
<text x="274.3" y="185.9">+3V3</text>
<text x="274.3" y="183.4">GND</text>
<text x="274.3" y="180.9">IDX_IN</text>
<text x="203.2" y="191">LED2</text>
<text x="226.6" y="186.7" transform="rotate(-90 226.6 186.7)">INDEX</text>
<text x="41.2" y="193.3" transform="rotate(-90 41.2 193.3)">GND</text>
<text x="58.9" y="193" transform="rotate(-90 58.9 193)">ENA_N</text>
<text x="127.5" y="194.3" transform="rotate(-90 127.5 194.3)">+3V3</text>
<text x="12.3" y="201.2">ENA_CTRL</text>
<text x="34.3" y="201.2">ENA_G</text>
<text x="42.3" y="201.2">ENA_G</text>
<text x="41.2" y="204.5" transform="rotate(-90 41.2 204.5)">ENA_G</text>
<text x="185.9" y="204.7" transform="rotate(-90 185.9 204.7)">GND</text>
<text x="188.5" y="204.7" transform="rotate(-90 188.5 204.7)">GND</text>
<text x="191" y="204.7" transform="rotate(-90 191 204.7)">GND</text>
<text x="58.9" y="212.4" transform="rotate(-90 58.9 212.4)">GND</text>
<text x="127.5" y="213.7" transform="rotate(-90 127.5 213.7)">ALM_IN</text>
<text x="41.2" y="221.2" transform="rotate(-90 41.2 221.2)">GND</text>
<text x="114" y="219">ALM_IN</text>
<text x="133.3" y="219">ALM</text>
<text x="226" y="216.4">ENC_A_IN</text>
<text x="226.6" y="217.2" transform="rotate(-90 226.6 217.2)">ENC_A</text>
<text x="247.6" y="216.4">ENC_A</text>
<text x="274.3" y="221.5">GND</text>
<text x="142.8" y="222.2" transform="rotate(-90 142.8 222.2)">ALM</text>
<text x="274.3" y="226.6">ENC_A_IN</text>
<text x="274.3" y="224">ENC_B_IN</text>
<text x="275" y="226.9">chon)</text>
<text x="226.6" y="233.9" transform="rotate(-90 226.6 233.9)">GND</text>
<text x="142.8" y="239" transform="rotate(-90 142.8 239)">GND</text>
<text x="225.9" y="234.2">ENC_B_IN</text>
<text x="247.6" y="234.2">ENC_B</text>
<text x="226.6" y="245.1" transform="rotate(-90 226.6 245.1)">ENC_B</text>
<text x="226.6" y="261.9" transform="rotate(-90 226.6 261.9)">GND</text>
</g>
<g font-size="1.8" fill="#006464">
<text x="68.2" y="45.6" transform="rotate(-90 68.2 45.6)">1812</text>
<text x="68.2" y="44.4" transform="rotate(-90 68.2 44.4)">F1</text>
<text x="93.9" y="44">D1</text>
<text x="238.4" y="46.9" transform="rotate(-90 238.4 46.9)">L1</text>
<text x="83.1" y="49.1">SS34</text>
<text x="89.1" y="49.1">(chong</text>
<text x="96.8" y="49.1">nguoc</text>
<text x="103.6" y="49.1">cuc)</text>
<text x="238.4" y="52.2" transform="rotate(-90 238.4 52.2)">Isat&gt;=2A</text>
<text x="38.2" y="56.7">J1</text>
<text x="68.2" y="55.7" transform="rotate(-90 68.2 55.7)">1.5A/33V</text>
<text x="178.3" y="56.7">VIN</text>
<text x="190.4" y="56.7">U1</text>
<text x="195.1" y="56.7">FB</text>
<text x="238.4" y="58.3" transform="rotate(-90 238.4 58.3)">68uH</text>
<text x="289.5" y="56.7">R1</text>
<text x="36.1" y="61.8">24V_IN</text>
<text x="132" y="64.4">C1</text>
<text x="149.8" y="64.4">C2</text>
<text x="178.3" y="61.8">~{ON}/OFF</text>
<text x="185.1" y="61.8">LM2596S-5.0</text>
<text x="188.8" y="63" transform="rotate(-90 188.8 63)">GND</text>
<text x="193.8" y="61.8">OUT</text>
<text x="256.5" y="64.4">C3</text>
<text x="271.7" y="64.4">C4</text>
<text x="289.6" y="61.8">1k</text>
<text x="311.1" y="65.8">2</text>
<text x="317.6" y="61.8">J2</text>
<text x="127.9" y="69.4">470uF/50V</text>
<text x="145.7" y="69.4">100nF/50V</text>
<text x="252.4" y="69.4">220uF/25V</text>
<text x="270" y="69.4">100nF</text>
<text x="317.5" y="66.9">(toi</text>
<text x="322" y="66.9">CN7-6)</text>
<text x="116.4" y="73.5" transform="rotate(-90 116.4 73.5)">SMBJ28CAD2</text>
<text x="220.6" y="75" transform="rotate(-90 220.6 75)">D3</text>
<text x="220.6" y="81.3" transform="rotate(-90 220.6 81.3)">SS34</text>
<text x="291.7" y="83.3" transform="rotate(-90 291.7 83.3)">PWR (do)D4</text>
<text x="47.3" y="84.7">PWR_FLAG</text>
<text x="332.2" y="97.4">TP1</text>
<text x="344.9" y="97.4">TP2</text>
<text x="360.1" y="97.4">TP3</text>
<text x="375.4" y="97.4">TP4</text>
<text x="388.1" y="97.4">TP5</text>
<text x="332" y="102.5">+5V</text>
<text x="344.1" y="102.5">+3V3</text>
<text x="360" y="102.5">PUL</text>
<text x="374.3" y="102.5">INDEX</text>
<text x="387.9" y="102.5">GND</text>
<text x="134.2" y="110.6" transform="rotate(-90 134.2 110.6)">D5</text>
<text x="167.2" y="110.6" transform="rotate(-90 167.2 110.6)">D6</text>
<text x="85.7" y="115.2">R20</text>
<text x="106.3" y="117.2" transform="rotate(-90 106.3 117.2)">STARTSW1</text>
<text x="134.2" y="114.5" transform="rotate(-90 134.2 114.5)">(xanh)</text>
<text x="167.2" y="114.4" transform="rotate(-90 167.2 114.4)">(vang)</text>
<text x="85.8" y="120.2">10k</text>
<text x="134.2" y="120.3" transform="rotate(-90 134.2 120.3)">LED1</text>
<text x="167.2" y="120.3" transform="rotate(-90 167.2 120.3)">LED2</text>
<text x="117.6" y="130.4">100nF</text>
<text x="134.2" y="130.8" transform="rotate(-90 134.2 130.8)">1k</text>
<text x="134.2" y="126.4" transform="rotate(-90 134.2 126.4)">R18</text>
<text x="167.2" y="130.8" transform="rotate(-90 167.2 130.8)">1k</text>
<text x="167.2" y="126.4" transform="rotate(-90 167.2 126.4)">R19</text>
<text x="246" y="131.5" transform="rotate(-90 246 131.5)">100</text>
<text x="246" y="126.4" transform="rotate(-90 246 126.4)">R11</text>
<text x="332.6" y="127.9">H1</text>
<text x="345.3" y="127.9">H2</text>
<text x="360.6" y="127.9">H3</text>
<text x="375.8" y="127.9">H4</text>
<text x="269.2" y="136.9">2</text>
<text x="269.2" y="134.4">3</text>
<text x="269.3" y="135.5">J4</text>
<text x="332.6" y="132.9">M3</text>
<text x="345.3" y="132.9">M3</text>
<text x="360.5" y="132.9">M3</text>
<text x="375.8" y="132.9">M3</text>
<text x="32.6" y="143.6" transform="rotate(-90 32.6 143.6)">R2</text>
<text x="58.2" y="141.7" transform="rotate(-90 58.2 141.7)">3</text>
<text x="58.3" y="143.1">Q1</text>
<text x="246" y="139.1" transform="rotate(-90 246 139.1)">R10</text>
<text x="268.2" y="140.6">TF03</text>
<text x="269.2" y="139.4">1</text>
<text x="32.6" y="149.2" transform="rotate(-90 32.6 149.2)">100</text>
<text x="55.4" y="148.2">AO3400A</text>
<text x="58.2" y="149.3" transform="rotate(-90 58.2 149.3)">2</text>
<text x="246" y="144.2" transform="rotate(-90 246 144.2)">100</text>
<text x="43.1" y="153.3">R5</text>
<text x="178.3" y="155.8">D0/RX</text>
<text x="186.3" y="151.1" transform="rotate(-90 186.3 151.1)">VIN</text>
<text x="191.4" y="151.5" transform="rotate(-90 191.4 151.5)">3V3</text>
<text x="191.7" y="155.8">~{RESET}</text>
<text x="193.9" y="151.9" transform="rotate(-90 193.9 151.9)">+5V</text>
<text x="281.9" y="153.3">C6</text>
<text x="42" y="158.3">100k</text>
<text x="178.3" y="158.3">D1/TX</text>
<text x="178.3" y="160.9">D2</text>
<text x="192" y="160.9">IOREF</text>
<text x="280.8" y="158.3">10uF</text>
<text x="178.3" y="163.4">D3</text>
<text x="178.3" y="166">D4</text>
<text x="192.8" y="166">AREF</text>
<text x="32.6" y="171.5" transform="rotate(-90 32.6 171.5)">R3</text>
<text x="58.2" y="169.6" transform="rotate(-90 58.2 169.6)">3</text>
<text x="58.3" y="171">Q2</text>
<text x="95.2" y="172.5">5</text>
<text x="96" y="173.6">DRIVER CL42C</text>
<text x="101.7" y="168.5">J3</text>
<text x="178.3" y="168.5">D5</text>
<text x="178.3" y="171">D6</text>
<text x="178.3" y="173.6">D7</text>
<text x="183.6" y="173.6">NUCLEO-F411RE</text>
<text x="190.5" y="168.5">A1</text>
<text x="195.1" y="173.6">A1</text>
<text x="195.1" y="171">A0</text>
<text x="198.1" y="172.5">10</text>
<text x="253.3" y="168.5">R13</text>
<text x="253.4" y="173.6">10k</text>
<text x="32.6" y="177.2" transform="rotate(-90 32.6 177.2)">100</text>
<text x="55.4" y="176.1">AO3400A</text>
<text x="58.2" y="177.2" transform="rotate(-90 58.2 177.2)">2</text>
<text x="95.2" y="175">6</text>
<text x="178.3" y="176.1">D8</text>
<text x="178.3" y="178.7">D9</text>
<text x="195.1" y="176.1">A2</text>
<text x="195.1" y="178.7">A3</text>
<text x="198.1" y="175">11</text>
<text x="43.1" y="181.2">R6</text>
<text x="178.3" y="181.2">D10</text>
<text x="178.3" y="183.7">D11</text>
<text x="190.2" y="181.2">SDA/A4</text>
<text x="190.3" y="183.7">SCL/A5</text>
<text x="246" y="182.3" transform="rotate(-90 246 182.3)">R12</text>
<text x="269.2" y="185.2">1</text>
<text x="269.2" y="182.6">2</text>
<text x="269.2" y="180.1">3</text>
<text x="269.3" y="181.2">J5</text>
<text x="42" y="186.3">100k</text>
<text x="178.3" y="186.3">D12</text>
<text x="178.3" y="188.8">D13</text>
<text x="190.2" y="188.8">SDA/A4</text>
<text x="190.3" y="191.4">SCL/A5</text>
<text x="228.5" y="191.4">C7</text>
<text x="246" y="186.6" transform="rotate(-90 246 186.6)">1k</text>
<text x="58.2" y="197.6" transform="rotate(-90 58.2 197.6)">3</text>
<text x="186.3" y="195.1" transform="rotate(-90 186.3 195.1)">GND</text>
<text x="188.8" y="195.1" transform="rotate(-90 188.8 195.1)">GND</text>
<text x="191.4" y="195.1" transform="rotate(-90 191.4 195.1)">GND</text>
<text x="228" y="196.4">1nF</text>
<text x="32.6" y="199.5" transform="rotate(-90 32.6 199.5)">R4</text>
<text x="58.3" y="199">Q3</text>
<text x="129.5" y="199">R8</text>
<text x="32.6" y="205.1" transform="rotate(-90 32.6 205.1)">100</text>
<text x="43.1" y="209.1">R7</text>
<text x="55.4" y="204.1">AO3400A</text>
<text x="58.2" y="205.2" transform="rotate(-90 58.2 205.2)">2</text>
<text x="129" y="204.1">10k</text>
<text x="42" y="214.2">100k</text>
<text x="131.7" y="217.2" transform="rotate(-90 131.7 217.2)">R9</text>
<text x="131.7" y="222.2" transform="rotate(-90 131.7 222.2)">1k</text>
<text x="144.7" y="226.9">C5</text>
<text x="144.2" y="232">1nF</text>
</g>
<g font-size="1.8" fill="#a90000">
<text x="31.7" y="58.2">1</text>
<text x="175.8" y="55.6">1</text>
<text x="198.7" y="55.6">4</text>
<text x="31.7" y="60.7">2</text>
<text x="175.8" y="60.7">5</text>
<text x="187.7" y="65.5" transform="rotate(-90 187.7 65.5)">3</text>
<text x="198.7" y="60.7">2</text>
<text x="311.1" y="63.2">1</text>
<text x="269.2" y="131.8">4</text>
<text x="51.4" y="144.5">1</text>
<text x="185.2" y="146.8" transform="rotate(-90 185.2 146.8)">8</text>
<text x="190.2" y="146.8" transform="rotate(-90 190.2 146.8)">4</text>
<text x="192.8" y="146.8" transform="rotate(-90 192.8 146.8)">5</text>
<text x="175.2" y="154.7">15</text>
<text x="198.7" y="154.7">3</text>
<text x="175.2" y="157.2">16</text>
<text x="175.2" y="159.8">17</text>
<text x="198.7" y="159.8">2</text>
<text x="95.2" y="162.3">1</text>
<text x="95.2" y="164.8">2</text>
<text x="95.2" y="167.4">3</text>
<text x="175.2" y="162.3">18</text>
<text x="175.2" y="164.8">19</text>
<text x="175.2" y="167.4">20</text>
<text x="198.1" y="164.8">30</text>
<text x="51.4" y="172.5">1</text>
<text x="95.2" y="169.9">4</text>
<text x="175.2" y="169.9">21</text>
<text x="175.2" y="172.5">22</text>
<text x="198.7" y="169.9">9</text>
<text x="95.2" y="177.5">7</text>
<text x="175.2" y="175">23</text>
<text x="175.2" y="177.5">24</text>
<text x="198.1" y="177.5">12</text>
<text x="95.2" y="180.1">8</text>
<text x="175.2" y="180.1">25</text>
<text x="175.2" y="182.6">26</text>
<text x="175.2" y="185.2">27</text>
<text x="198.1" y="180.1">13</text>
<text x="198.1" y="182.6">14</text>
<text x="175.2" y="187.7">28</text>
<text x="198.1" y="187.7">31</text>
<text x="198.1" y="190.2">32</text>
<text x="187.7" y="197.6" transform="rotate(-90 187.7 197.6)">6</text>
<text x="190.2" y="197.6" transform="rotate(-90 190.2 197.6)">7</text>
<text x="51.4" y="200.4">1</text>
<text x="185.2" y="198.2" transform="rotate(-90 185.2 198.2)">29</text>
</g>
<g font-size="1.8" fill="#009600">
<text x="287.5" y="69.8" transform="rotate(-90 287.5 69.8)">LED_PWR</text>
<text x="303.3" y="66.6">GND E5V_OUT</text>
<text x="287.5" y="73.4" transform="rotate(-90 287.5 73.4)">LED_PWR</text>
<text x="263.9" y="186.3">SLOT_SENSOR</text>
</g>
<text font-size="1.8" fill="#0000c2" x="226.6" y="203.5" transform="rotate(-90 226.6 203.5)">GND</text>
<g font-size="1.8" fill="#939391">
<text x="246" y="215.3" transform="rotate(-90 246 215.3)">R14</text>
<text x="227.9" y="221.8">R15</text>
<text x="246" y="220.3" transform="rotate(-90 246 220.3)">10k</text>
<text x="269.2" y="220.7">3</text>
<text x="269.3" y="221.8">J6</text>
<text x="228" y="226.9">20k</text>
<text x="260.9" y="226.9">ENC_TAP (tuy</text>
<text x="269.2" y="225.8">1</text>
<text x="269.2" y="223.3">2</text>
<text x="246" y="233.1" transform="rotate(-90 246 233.1)">R16</text>
<text x="246" y="238" transform="rotate(-90 246 238)">10k</text>
<text x="227.9" y="249.8">R17</text>
<text x="228" y="254.9">20k</text>
</g>
</svg>
